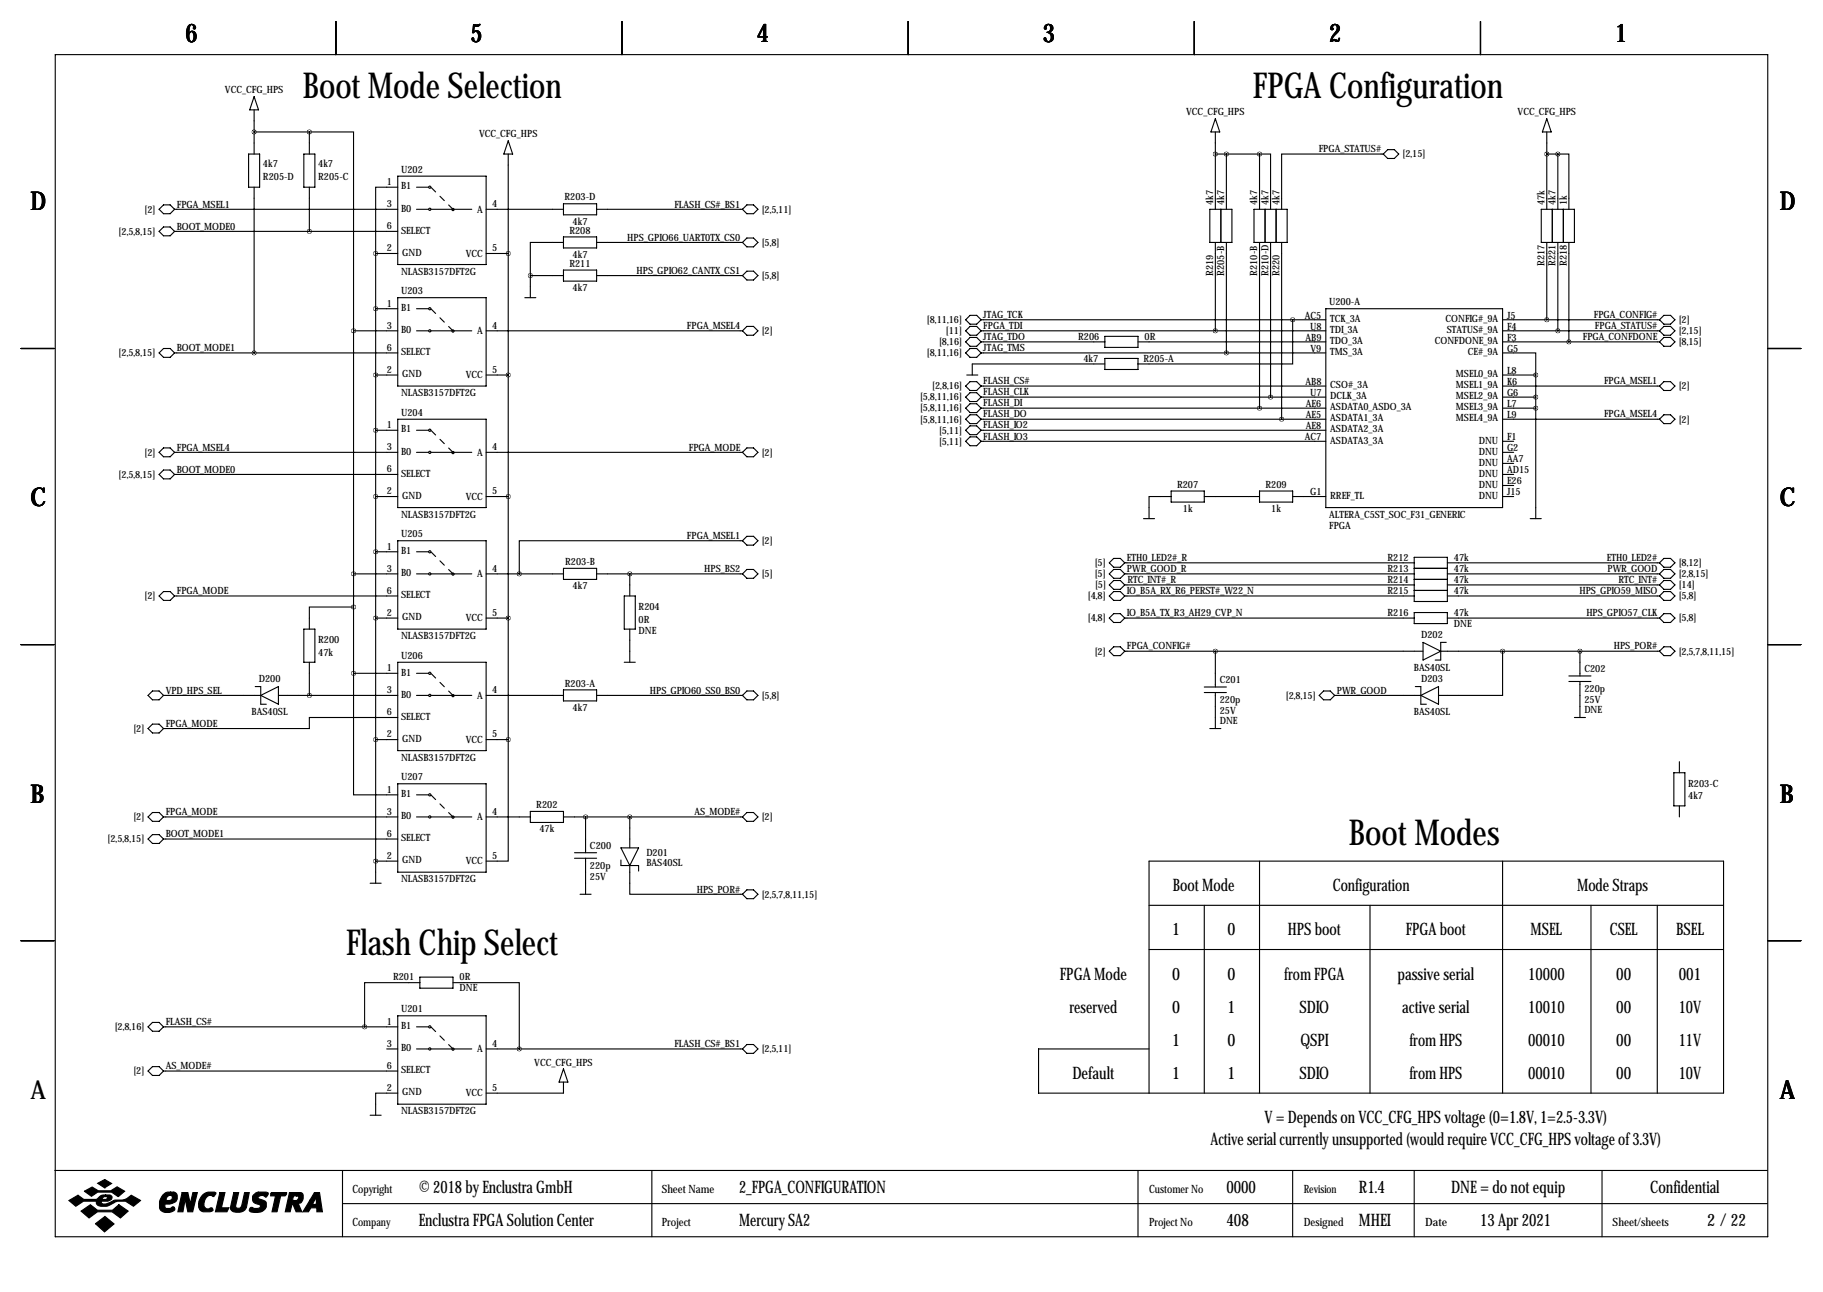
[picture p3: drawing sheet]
<svg xmlns="http://www.w3.org/2000/svg" width="419mm" height="297mm" viewBox="0 0 419 297" stroke-linecap="round" stroke-linejoin="round" font-family="sans-serif">
<g fill="none" stroke="#000" stroke-width=".25">
<path d="M12.7 12.6h393.7v271.7h-393.7zM77.2 4.9v7.7M143 4.9v7.7M208.8 4.9v7.7M274.6 4.9v7.7M340.4 4.9v7.7M57.1 35.4h2.6v7.6h-2.6zM58.4 25.3v10.1M58.4 30.3h12.7M58.4 22.2l1 3.1h-2zM69.8 35.4h2.6v7.6h-2.6zM71.1 30.3h10.2v45.8"/>
<path d="M71.1 30.3v5.1M116.8 32.4l1.1 3h-2.1zM116.8 35.4v134.6M279.4 35.4h10.2M279.4 30.3v17.8M279.4 27.3l1 3h-2zM281.9 35.4v12.7M289.6 35.4h2.5v12.7M289.6 35.4v12.7M318 35.4h-23.4v12.7M319 34.4h1.5l1.1 1-1.1 1h-1.5l-1-1zM355.6 35.4h2.5"/>
<path d="M355.6 30.3v17.8M355.6 27.3l1 3h-2zM358.1 35.4h2.6v12.7M358.1 35.4v12.7M37.6 52.2h1.5l1 1-1 1h-1.5l-1-1zM37.6 47.1h1.5l1 1-1 1h-1.5l-1-1zM40.1 48.1h51.3M40.1 53.2h51.3M58.4 43v38.1M71.1 43v10.2M86.4 58.3h5M86.4 58.3v144.8"/>
<path d="M91.4 43h-5v15.3M91.4 40.5h20.4v20.3h-20.4zM95.8 43h2.8M95.8 48.1h2.8M99.1 48.1h9.4M111.8 48.1h17.7M111.8 58.3h5M129.5 55.7h-7.6v7.7M129.5 46.8h7.7v2.6h-7.7zM129.5 54.5h7.7v2.5h-7.7zM137.2 48.1h33.5M137.2 55.7h33.5"/>
<path d="M171.7 47.1h1.5l1 1-1 1h-1.5l-1-1zM171.7 54.7h1.5l1 1-1 1.1h-1.5l-1-1.1zM278.1 48.1h5.1v7.6h-5.1zM279.4 55.7v20.4M280.7 48.1v7.6M281.9 55.7v25.4M288.3 48.1h7.6v7.6h-7.6zM289.6 55.7v38.1M290.8 48.1v7.6M292.1 55.7v35.6M293.4 48.1v7.6M294.6 55.7v40.7"/>
<path d="M354.3 48.1h7.6v7.6h-7.6zM355.6 55.7v17.8M356.9 48.1v7.6M358.1 55.7v20.4M359.4 48.1v7.6M360.7 55.7v22.9M81.3 76.1h10.1M81.3 76.1v78.7M86.4 71h5M91.4 68.4h20.4v20.4h-20.4zM95.8 76.1h2.8M95.8 71h2.8"/>
<path d="M99.1 76.1h9.4M111.8 76.1h58.9M120.6 68.4h2.6M121.9 63.4v5M121.9 63.4h7.6M129.5 62.1h7.7v2.5h-7.7zM137.2 63.4h33.5M170.7 76.1l1-1.1h1.5l1 1.1-1 1h-1.5zM171.7 62.3h1.5l1 1.1-1 1h-1.5l-1-1zM223 72.5h1.5l1.1 1-1.1 1h-1.5l-1-1zM223 77.6h1.5l1.1 1-1.1 1h-1.5l-1-1zM223 75h1.5l1.1 1.1-1.1 1h-1.5l-1-1z"/>
<path d="M225.6 76.1h79.2M225.6 78.6h28.4M225.6 73.5h79.2M254 77.3h7.6v2.6h-7.6zM261.6 78.6h43.2M297.2 73.5v10.2h-35.6M304.8 71h40.6v45.7h-40.6zM345.4 76.1h36.1M345.4 78.6h36.1M345.4 73.5h36.1M381.5 73.5l1-1h1.5l1.1 1-1.1 1h-1.5zM381.5 78.6l1-1h1.5l1.1 1-1.1 1h-1.5z"/>
<path d="M381.5 76.1l1-1.1h1.5l1.1 1.1-1.1 1h-1.5zM4.8 80.1h7.6M37.6 80.1h1.5l1 1-1 1.1h-1.5l-1-1.1zM40.1 81.1h51.3M86.4 86.2h5M86.4 98.9h5M91.4 96.4h20.4v20.3h-20.4zM95.8 98.9h2.8M111.8 86.2h5M222.2 86.2h2.6M223 80.1h1.5l1.1 1-1.1 1.1h-1.5l-1-1.1zM223 87.7h1.5l1.1 1.1-1.1 1h-1.5l-1-1z"/>
<path d="M223 90.3h1.5l1.1 1-1.1 1h-1.5l-1-1zM223 92.8h1.5l1.1 1-1.1 1.1h-1.5l-1-1.1zM223 95.4h1.5l1.1 1-1.1 1h-1.5l-1-1zM223 97.9h1.5l1.1 1-1.1 1h-1.5l-1-1zM225.6 88.8h79.2M225.6 81.1h79.2M225.6 96.4h79.2M225.6 98.9h79.2M225.6 91.3h79.2M225.6 93.8h79.2M254 82.4h7.6v2.5h-7.6zM254 83.7h-30.5v2.5"/>
<path d="M345.4 81.1h7.7v5.1M345.4 88.8h36.1M345.4 86.2h7.7M345.4 96.4h36.1M345.4 91.3h7.7M345.4 93.8h7.7M353.1 86.2v33M381.5 88.8l1-1.1h1.5l1.1 1.1-1.1 1h-1.5zM381.5 96.4l1-1h1.5l1.1 1-1.1 1h-1.5zM406.4 80.1h7.6M37.6 103h1.5l1 1-1 1h-1.5l-1-1zM37.6 108.1h1.5l1 1-1 1h-1.5l-1-1z"/>
<path d="M40.1 104h51.3M40.1 109.1h51.3M86.4 114.2h5M95.8 104h2.8M99.1 104h9.4M111.8 114.2h5M111.8 104h58.9M171.7 103h1.5l1 1-1 1h-1.5l-1-1zM223 100.4h1.5l1.1 1.1-1.1 1h-1.5l-1-1zM225.6 101.5h79.2M262.9 119.2h2.5M269.2 114.2h-5v5"/>
<path d="M269.2 112.9h7.7v2.5h-7.7zM276.9 114.2h12.7M289.6 112.9h7.6v2.5h-7.6zM297.2 114.2h7.6M345.4 114.2h2.6M345.4 104h2.6M345.4 109.1h2.6M345.4 101.5h2.6M345.4 106.5h2.6M345.4 111.6h2.6M351.8 119.2h2.5M37.6 136h1.5l1 1-1 1h-1.5l-1-1z"/>
<path d="M40.1 137h51.3M81.3 139.6h-10.2v5M81.3 131.9h10.1M86.4 126.9h5M91.4 124.3h20.4v20.3h-20.4zM95.8 131.9h2.8M95.8 126.9h2.8M99.1 131.9h9.4M111.8 131.9h17.7M129.5 130.7h7.7v2.5h-7.7zM137.2 131.9h33.5M143.5 137h2.5v7.6h-2.5z"/>
<path d="M144.8 131.9v5.1M170.7 124.3h-51.3v7.6M171.7 123.3h1.5l1 1-1 1h-1.5l-1-1zM171.7 130.9h1.5l1 1-1 1.1h-1.5l-1-1.1zM255 137l1-1h1.6l1 1-1 1h-1.6zM255 131.9l1-1h1.6l1 1-1 1.1h-1.6zM255 129.4l1-1h1.6l1 1-1 1h-1.6zM255 134.5l1-1h1.6l1 1-1 1h-1.6zM258.6 131.9h66.5M258.6 137h66.5M258.6 129.4h66.5M258.6 134.5h66.5"/>
<path d="M325.1 128.1h7.6v10.2h-7.6zM325.1 135.7h7.6M325.1 130.7h7.6M325.1 133.2h7.6M332.7 131.9h48.8M332.7 137h48.8M332.7 129.4h48.8M332.7 134.5h48.8M381.5 137l1-1h1.5l1.1 1-1.1 1h-1.5zM381.5 131.9l1-1h1.5l1.1 1-1.1 1.1h-1.5zM381.5 129.4l1-1h1.5l1.1 1-1.1 1h-1.5zM381.5 134.5l1-1h1.5l1.1 1-1.1 1h-1.5z"/>
<path d="M4.8 148.2h7.6M35.1 158.9h1.5l1 1-1 1h-1.5l-1.1-1zM37.6 159.9h22.3M58.7 157.8h1.2v4.1h1.3M59.9 159.9l4.1-2.1v4.1zM64 159.9h27.4M69.8 144.6h2.6v7.7h-2.6zM71.1 152.3v7.6M81.3 154.8v27.9h10.1M81.3 154.8h10.1M86.4 142.1h5M91.4 152.3h20.4v20.3h-20.4z"/>
<path d="M95.8 159.9h2.8M95.8 154.8h2.8M99.1 159.9h9.4M111.8 142.1h5M111.8 159.9h17.7M129.5 158.6h7.7v2.5h-7.7zM137.2 159.9h33.5M143.5 152.3h2.5M144.8 144.6v7.7M170.7 159.9l1-1h1.5l1 1-1 1h-1.5zM255 149.7l1-1h1.6l1 1-1 1h-1.6zM255 142.1l1-1h1.6l1 1-1 1h-1.6z"/>
<path d="M258.6 149.7h68.6M258.6 142.1h66.5M276.9 157.9h5M276.9 159.2h5M279.4 149.7v8.2M279.4 159.2v8.3M303.3 159.9l1-1h1.5l1 1-1 1h-1.5zM306.8 159.9h19.8M325.1 140.8h7.6v2.6h-7.6zM325.4 157.8h1.2v4.1h1.3M326.6 159.9l4.1-2.1v4.1zM327.2 147.7l4 2-4 2.1z"/>
<path d="M331.2 149.7h50.3M332.5 147.7h-1.3v4.1h-1.3M332.7 142.1h48.8M345.4 149.7v10.2h-14.7M360.7 155.4h5.1M360.7 156.7h5.1M363.2 149.7v5.7M363.2 156.7v8.3M381.5 142.1l1-1h1.5l1.1 1-1.1 1h-1.5zM382.5 148.7h1.5l1.1 1-1.1 1h-1.5l-1-1zM406.4 148.2h7.6M34 167.5l1.1-1h1.5l1 1-1 1h-1.5z"/>
<path d="M86.4 170h5M91.4 165h-20.3v2.5h-33.5M111.8 170h5M116.8 170v28h-5M278.1 167.5h2.6M361.9 165h2.6M384.8 177.7h2.5v7.6h-2.5zM386.1 175.1v2.6M34 192.9l1.1-1h1.5l1 1-1 1h-1.5zM35.1 186.8h1.5l1 1-1 1h-1.5l-1.1-1zM37.6 187.8h53.8M37.6 192.9h53.8"/>
<path d="M86.4 198h5M91.4 180.2h20.4v20.3h-20.4zM95.8 187.8h2.8M95.8 182.7h2.8M99.1 187.8h9.4M111.8 187.8h10.1M121.9 186.5h7.6v2.6h-7.6zM129.5 187.8h41.2M132.1 196h5.1M132.1 197.3h5.1M134.6 187.8v8.2M134.6 197.3v8.3"/>
<path d="M142.7 197.7v1.3h4.1v1.3M142.7 194.9h4.1l-2 4.1zM144.8 199v6.6h25.9M144.8 187.8v7.1M170.7 187.8l1-1h1.5l1 1-1 1h-1.5zM289.6 198v53.3M345.4 198v53.3M386.1 185.3v2.5M4.8 216.3h7.6M85.1 203.1h2.5M133.3 205.6h2.6M170.7 205.6l1-1h1.5l1 1-1 1h-1.5z"/>
<path d="M264.2 208.1h132M264.2 218.3h132M276.9 208.1v43.2M315 208.1v43.2M365.8 208.1v43.2M381 208.1v43.2M406.4 216.3h7.6M34 236.1l1.1-1h1.5l1 1-1 1h-1.5zM37.6 236.1h53.8M91.4 233.5h20.4v20.4h-20.4zM95.8 236.1h2.8M96.5 225.9h-12.7v10.2"/>
<path d="M96.5 224.6h7.6v2.6h-7.6zM104.1 225.9h15.3v15.3M35.1 245.2h1.5l1 1-1 1.1h-1.5l-1.1-1.1zM37.6 246.2h53.8M85.1 256.4h2.5M88.9 241.2h2.5M91.4 251.3h-5v5.1M95.8 241.2h2.8M99.1 241.2h9.4M111.8 241.2h58.9M129.5 248.8v2.5h-17.7M129.5 245.7l1.1 3.1h-2.1z"/>
<path d="M171.7 240.1h1.5l1 1.1-1 1h-1.5l-1-1zM264.2 241.2h-25.4v10.1h157.4v-53.3h-132v53.3M12.6 269.1h393.7M78.7 269.1v15.2M78.7 276.7h327.6M149.9 269.1v15.2M261.6 269.1v15.2M297.2 269.1v15.2M325.1 269.1v15.2M368.3 269.1v15.2"/>
<circle cx="98.8" cy="48.1" r=".25"/>
<circle cx="98.8" cy="43" r=".25"/>
<circle cx="104.1" cy="48.2" r=".25"/>
<circle cx="98.8" cy="71" r=".25"/>
<circle cx="98.8" cy="76.1" r=".25"/>
<circle cx="104.1" cy="76.1" r=".25"/>
<circle cx="98.8" cy="98.9" r=".25"/>
<circle cx="98.8" cy="104" r=".25"/>
<circle cx="104.1" cy="104" r=".25"/>
<circle cx="98.8" cy="126.9" r=".25"/>
<circle cx="98.8" cy="131.9" r=".25"/>
<circle cx="104.1" cy="132" r=".25"/>
<circle cx="98.8" cy="154.8" r=".25"/>
<circle cx="98.8" cy="159.9" r=".25"/>
<circle cx="104.1" cy="159.9" r=".25"/>
<circle cx="98.8" cy="187.8" r=".25"/>
<circle cx="98.8" cy="182.7" r=".25"/>
<circle cx="104.1" cy="187.9" r=".25"/>
<circle cx="98.8" cy="236.1" r=".25"/>
<circle cx="98.8" cy="241.2" r=".25"/>
<circle cx="104.1" cy="241.2" r=".25"/>
</g>
<g fill="#000" stroke="#000" stroke-width=".25">
<path d="M15.8 276l2.1-1.2 1.4 1h2.8l.3-.2a1.77 1.77 0 0 1 1.9-.9v.4l-.6 .2-.2 .5h.9l.3-.6-.4-.1v-.4h.9a.59 .59 0 0 1 .6 .7l-.2 .4-.8 .4h-1.4l-.1 .1 .1 .4a3.2 3.2 0 0 0 2.7-.7l.3-.1a4 4 0 0 0 3.8-1.1l2.1 1.2-1.6 1.3a4 4 0 0 0-5.5-.2 2.66 2.66 0 0 1-2.9-.2l-.1-.7h-3l-1.8 1.1zM19.4 273.9l1.8-1 1.4 .9h2.9l1.4-.9 1.8 1-1.5 1.2-1.5-1h-3.2l-1.5 .9zM22.5 272l1.6-.8 1.6 .9-1.6 1zM18.6 278.4l2.2-1.4 1.6 1.2h3.5l1.4-1.2 2.2 1.4-1.8 1.6-1.9-1.4h-3.4l-1.9 1.4zM37.4 274.7a1.75 1.75 0 0 1 1.8-.6v.7a.82 .82 0 0 0-.8 1.2h.6a.6 .6 0 0 0 .6-.5 .6 .6 0 0 0-.4-.7v-.7h.8l.5 .3a1.61 1.61 0 0 1 0 1.7 1.61 1.61 0 0 1-1.5 .7h-1v.9l.2 .1h.9l.7-.4 .4 .4a1.06 1.06 0 0 1-1.3 1 1.82 1.82 0 0 1-2.2-1.1 3.5 3.5 0 0 1 .7-3zM41.9 274.2h1.3l.5 2.6 .6-2.6h1.1l-1.1 4.4h-1.1l-.6-2.9-.5 2.9h-1.2zM46.7 274.6a2.78 2.78 0 0 1 2.9-.4l-.4 .9a1.32 1.32 0 0 0-2.1 .8l-.2 .8a.98 .98 0 0 0 1.1 1.2 .55 .55 0 0 1 .6-.2 .55 .55 0 0 1 .4 .6l-.7 .3-1.8-.1a1.79 1.79 0 0 1-.8-2.3zM50.5 274.2h1.2l-.8 3.5h1.7l-.4 .9h-2.7zM53.7 274.2h1.2l-.7 3.1a.73 .73 0 0 0 .7 .5 .73 .73 0 0 0 .7-.6l.6-3h1.1l-.7 3.4a2.28 2.28 0 0 1-3.6 .4v-.4zM58.3 274.7l.8-.6h2.1l.5 .2v.2l-.6 .7a.96 .96 0 0 0-1-.4 .96 .96 0 0 0-.8 .6l1.7 .8a1.71 1.71 0 0 1-.1 1.8 1.71 1.71 0 0 1-1.7 .8l-1.4-.2a.51 .51 0 0 1-.4-.7 .51 .51 0 0 1 .8-.2l1 .1a.52 .52 0 0 0 .6-.2 .52 .52 0 0 0-.2-.7 1.39 1.39 0 0 1-1.4-.6 1.39 1.39 0 0 1 .1-1.6zM62.2 274.4l.2-.2h3.5l-.1 .4-.3 .3h-1l-.8 3.7h-1.2l.8-3.7h-1.1zM66.5 274.2h1.7v.7h-.7l-.2 1.1h.9l.3-.3a.44 .44 0 0 0 .1-.5 .44 .44 0 0 0-.4-.3v-.7h1l.3 .2 .2 .3v.9a1.03 1.03 0 0 1-1.2 1l.9 2h-1.3l-.8-1.8h-.1l-.5 1.8h-1.1z"/>
<path d="M72.3 274.2h1.2l.6 4.4h-1.3v-.9h-1.3l-.6 .9h-1.3l1.7-2.7h1l-.4 .8 .2 .2h.4l.2-.2v-1.5l-.4 .7h-1zM21.9 281.3l2.2-1.6 2.1 1.7-2.2 1.8z"/>
</g>
<path d="M104.1 48.1l-5-5.1M104.1 76.1l-5-5.1M104.1 104l-5-5.1M104.1 131.9l-5-5M104.1 159.9l-5-5.1M104.1 187.8l-5-5.1M104.1 241.2l-5-5.1" fill="none" stroke="#000" stroke-width=".25" stroke-dasharray="1.4 1.4"/>
<path d="M358.1 35.4a.05 .05 0 0 0 .1 0 .05 .05 0 0 0-.1 0zM294.6 96.4a.05 .05 0 0 0 .1 0 .05 .05 0 0 0-.1 0zM281.9 81.1a.05 .05 0 0 0 .1 0 .05 .05 0 0 0-.1 0zM281.9 35.4a.05 .05 0 0 0 .1 0 .05 .05 0 0 0-.1 0zM358.1 76.1a.05 .05 0 0 0 .1 0 .05 .05 0 0 0-.1 0zM360.6 78.6a.05 .05 0 0 0 .1 0 .05 .05 0 0 0-.1 0zM86.3 86.2a.05 .05 0 0 0 .1 0 .05 .05 0 0 0-.1 0zM58.4 81.1a.05 .05 0 0 0 .1 0 .05 .05 0 0 0-.1 0zM86.3 58.3a.05 .05 0 0 0 .1 0 .05 .05 0 0 0-.1 0zM86.3 142.1a.05 .05 0 0 0 .1 0 .05 .05 0 0 0-.1 0zM353 93.8a.05 .05 0 0 0 .1 0 .05 .05 0 0 0-.1 0zM353 91.3a.05 .05 0 0 0 .1 0 .05 .05 0 0 0-.1 0zM353 86.2a.05 .05 0 0 0 .1 0 .05 .05 0 0 0-.1 0zM86.3 114.2a.05 .05 0 0 0 .1 0 .05 .05 0 0 0-.1 0zM58.4 30.3a.05 .05 0 0 0 .1 0 .05 .05 0 0 0-.1 0zM71.1 53.2a.05 .05 0 0 0 .1 0 .05 .05 0 0 0-.1 0zM71.1 30.3a.05 .05 0 0 0 .1 0 .05 .05 0 0 0-.1 0zM119.3 131.9a.05 .05 0 0 0 .1 0 .05 .05 0 0 0-.1 0zM116.8 58.3a.05 .05 0 0 0 .1 0 .05 .05 0 0 0-.1 0zM116.8 86.2a.05 .05 0 0 0 .1 0 .05 .05 0 0 0-.1 0zM116.8 114.2a.05 .05 0 0 0 .1 0 .05 .05 0 0 0-.1 0zM81.2 76.1a.05 .05 0 0 0 .1 0 .05 .05 0 0 0-.1 0zM116.8 142.1a.05 .05 0 0 0 .1 0 .05 .05 0 0 0-.1 0zM81.2 131.9a.05 .05 0 0 0 .1 0 .05 .05 0 0 0-.1 0zM86.3 71a.05 .05 0 0 0 .1 0 .05 .05 0 0 0-.1 0zM86.3 170a.05 .05 0 0 0 .1 0 .05 .05 0 0 0-.1 0zM86.3 126.9a.05 .05 0 0 0 .1 0 .05 .05 0 0 0-.1 0zM86.3 98.9a.05 .05 0 0 0 .1 0 .05 .05 0 0 0-.1 0zM71.1 159.9a.05 .05 0 0 0 .1 0 .05 .05 0 0 0-.1 0zM81.2 139.6a.05 .05 0 0 0 .1 0 .05 .05 0 0 0-.1 0zM289.5 35.4a.05 .05 0 0 0 .1 0 .05 .05 0 0 0-.1 0zM289.5 93.8a.05 .05 0 0 0 .1 0 .05 .05 0 0 0-.1 0zM121.9 63.4a.05 .05 0 0 0 .1 0 .05 .05 0 0 0-.1 0zM144.7 131.9a.05 .05 0 0 0 .1 0 .05 .05 0 0 0-.1 0zM297.1 73.5a.05 .05 0 0 0 .1 0 .05 .05 0 0 0-.1 0zM81.2 154.8a.05 .05 0 0 0 .1 0 .05 .05 0 0 0-.1 0zM86.3 198a.05 .05 0 0 0 .1 0 .05 .05 0 0 0-.1 0zM116.8 170a.05 .05 0 0 0 .1 0 .05 .05 0 0 0-.1 0zM144.7 187.8a.05 .05 0 0 0 .1 0 .05 .05 0 0 0-.1 0zM134.6 187.8a.05 .05 0 0 0 .1 0 .05 .05 0 0 0-.1 0zM363.2 149.7a.05 .05 0 0 0 .1 0 .05 .05 0 0 0-.1 0zM119.3 241.2a.05 .05 0 0 0 .1 0 .05 .05 0 0 0-.1 0zM83.8 236.1a.05 .05 0 0 0 .1 0 .05 .05 0 0 0-.1 0zM345.4 149.7a.05 .05 0 0 0 .1 0 .05 .05 0 0 0-.1 0z" fill="#000" stroke="#000" stroke-width="1"/>
<g font-size="8.2">
<text x="69.6" y="22.5">Boot Mode Selection</text>
<text x="288" y="22.5">FPGA Configuration</text>
<text x="310.1" y="194.2">Boot Modes</text>
<text x="79.6" y="219.6">Flash Chip Select</text>
</g>
<g font-size="5.9">
<text x="42.7" y="9.8">6</text>
<text x="108.2" y="9.8">5</text>
<text x="174" y="9.8">4</text>
<text x="239.8" y="9.8">3</text>
<text x="305.6" y="9.8">2</text>
<text x="371.3" y="9.8">1</text>
<text x="7" y="48.4">D</text>
<text x="409.2" y="48.4">D</text>
<text x="7" y="116.4">C</text>
<text x="409.2" y="116.4">C</text>
<text x="7" y="184.5">B</text>
<text x="409.2" y="184.5">B</text>
<text x="7" y="252.6">A</text>
<text x="409.2" y="252.6">A</text>
</g>
<g font-size="4">
<text x="269.6" y="204.9">Boot Mode</text>
<text x="306.4" y="204.9">Configuration</text>
<text x="362.6" y="204.9">Mode Straps</text>
<text x="269.5" y="215">1</text>
<text x="282.2" y="215">0</text>
<text x="296.1" y="215">HPS boot</text>
<text x="323.2" y="215">FPGA boot</text>
<text x="351.9" y="215">MSEL</text>
<text x="370.1" y="215">CSEL</text>
<text x="385.3" y="215">BSEL</text>
<text x="243.6" y="225.2">FPGA Mode</text>
<text x="269.5" y="225.2">0</text>
<text x="282.2" y="225.2">0</text>
<text x="295.2" y="225.2">from FPGA</text>
<text x="321.3" y="225.2">passive serial</text>
<text x="351.3" y="225.2">10000</text>
<text x="371.6" y="225.2">00</text>
<text x="385.9" y="225.2">001</text>
<text x="245.9" y="232.8">reserved</text>
<text x="269.5" y="232.8">0</text>
<text x="282.2" y="232.8">1</text>
<text x="298.8" y="232.8">SDIO</text>
<text x="322.4" y="232.8">active serial</text>
<text x="351.3" y="232.8">10010</text>
<text x="371.6" y="232.8">00</text>
<text x="385.9" y="232.8">10V</text>
<text x="269.5" y="240.4">1</text>
<text x="282.2" y="240.4">0</text>
<text x="299" y="240.4">QSPI</text>
<text x="324" y="240.4">from HPS</text>
<text x="351.3" y="240.4">00010</text>
<text x="371.6" y="240.4">00</text>
<text x="385.9" y="240.4">11V</text>
<text x="246.5" y="248.1">Default</text>
<text x="269.5" y="248.1">1</text>
<text x="282.2" y="248.1">1</text>
<text x="298.8" y="248.1">SDIO</text>
<text x="324" y="248.1">from HPS</text>
<text x="351.3" y="248.1">00010</text>
<text x="371.6" y="248.1">00</text>
<text x="385.9" y="248.1">10V</text>
<text x="278.3" y="263.3">Active serial currently unsupported (would require VCC_CFG_HPS voltage of 3.3V)</text>
<text x="290.7" y="258.2">V = Depends on VCC_CFG_HPS voltage (0=1.8V, 1=2.5-3.3V)</text>
<text x="96.3" y="274.2">© 2018 by Enclustra GmbH</text>
<text x="169.9" y="274.2">2_FPGA_CONFIGURATION</text>
<text x="281.9" y="274.2">0000</text>
<text x="312.4" y="274.2">R1.4</text>
<text x="333.6" y="274.2">DNE = do not equip</text>
<text x="379.4" y="274.2">Confidential</text>
<text x="96.3" y="281.8">Enclustra FPGA Solution Center</text>
<text x="169.9" y="281.8">Mercury SA2</text>
<text x="281.9" y="281.8">408</text>
<text x="312.4" y="281.8">MHEI</text>
<text x="340.3" y="281.8">13 Apr 2021</text>
<text x="392.5" y="281.8">2 / 22</text>
</g>
<g font-size="2.6">
<text x="81" y="274.2">Copyright</text>
<text x="152.1" y="274.2">Sheet Name</text>
<text x="264.2" y="274.2">Customer No</text>
<text x="299.7" y="274.2">Revision</text>
<text x="81" y="281.8">Company</text>
<text x="152.1" y="281.8">Project</text>
<text x="264.2" y="281.8">Project No</text>
<text x="299.7" y="281.8">Designed</text>
<text x="327.7" y="281.8">Date</text>
<text x="370.7" y="281.8">Sheet/sheets</text>
</g>
<g font-size="2.3">
<text x="51.7" y="21.4">VCC_CFG_HPS</text>
<text x="272.7" y="26.5">VCC_CFG_HPS</text>
<text x="348.9" y="26.5">VCC_CFG_HPS</text>
<text x="110.1" y="31.6">VCC_CFG_HPS</text>
<text x="303.2" y="35">FPGA_STATUS#</text>
<text x="60.5" y="41.3">R205-D</text>
<text x="60.5" y="38.5">4k7</text>
<text x="73.2" y="41.3">R205-C</text>
<text x="73.2" y="38.5">4k7</text>
<text x="92.2" y="39.7">U202</text>
<text x="322.4" y="36.2">[2,15]</text>
<text x="40.6" y="47.7">FPGA_MSEL1</text>
<text x="88.9" y="42.5">1</text>
<text x="88.9" y="47.6">3</text>
<text x="92.2" y="43.6">B1</text>
<text x="113.1" y="47.6">4</text>
<text x="129.8" y="46.1">R203-D</text>
<text x="155" y="47.7">FLASH_CS#_BS1</text>
<text x="278.9" y="47.1" transform="rotate(-90 278.9 47.1)">4k7</text>
<text x="281.4" y="47.1" transform="rotate(-90 281.4 47.1)">4k7</text>
<text x="289.1" y="47.1" transform="rotate(-90 289.1 47.1)">4k7</text>
<text x="291.6" y="47.1" transform="rotate(-90 291.6 47.1)">4k7</text>
<text x="294.1" y="47.1" transform="rotate(-90 294.1 47.1)">4k7</text>
<text x="355.1" y="47.1" transform="rotate(-90 355.1 47.1)">47k</text>
<text x="357.6" y="47.1" transform="rotate(-90 357.6 47.1)">4k7</text>
<text x="360.2" y="47.1" transform="rotate(-90 360.2 47.1)">1k</text>
<text x="27.3" y="54">[2,5,8,15]</text>
<text x="33.2" y="48.9">[2]</text>
<text x="40.6" y="52.8">BOOT_MODE0</text>
<text x="88.9" y="52.7">6</text>
<text x="92.2" y="48.6">B0</text>
<text x="92.2" y="53.7">SELECT</text>
<text x="109.7" y="48.9">A</text>
<text x="130.9" y="53.7">R208</text>
<text x="131.6" y="51.7">4k7</text>
<text x="175.1" y="48.9">[2,5,11]</text>
<text x="88.9" y="57.8">2</text>
<text x="92.5" y="58.8">GND</text>
<text x="107.1" y="59">VCC</text>
<text x="113.1" y="57.8">5</text>
<text x="131.6" y="59.3">4k7</text>
<text x="144.2" y="55.3">HPS_GPIO66_UART0TX_CS0</text>
<text x="175.1" y="56.5">[5,8]</text>
<text x="92.2" y="63.1">NLASB3157DFT2G</text>
<text x="130.9" y="61.3">R211</text>
<text x="146.4" y="63">HPS_GPIO62_CANTX_CS1</text>
<text x="175.1" y="64.1">[5,8]</text>
<text x="278.9" y="63.4" transform="rotate(-90 278.9 63.4)">R219</text>
<text x="281.4" y="63.4" transform="rotate(-90 281.4 63.4)">R205-B</text>
<text x="289.1" y="63.4" transform="rotate(-90 289.1 63.4)">R210-B</text>
<text x="291.6" y="63.4" transform="rotate(-90 291.6 63.4)">R210-D</text>
<text x="294.1" y="63.4" transform="rotate(-90 294.1 63.4)">R220</text>
<text x="355.1" y="61.1" transform="rotate(-90 355.1 61.1)">R217</text>
<text x="357.6" y="61.1" transform="rotate(-90 357.6 61.1)">R221</text>
<text x="360.2" y="61.1" transform="rotate(-90 360.2 61.1)">R218</text>
<text x="88.9" y="70.5">1</text>
<text x="92.2" y="71.5">B1</text>
<text x="92.2" y="67.7">U203</text>
<text x="131.6" y="66.9">4k7</text>
<text x="305.6" y="70.2">U200-A</text>
<text x="88.9" y="75.6">3</text>
<text x="92.2" y="76.6">B0</text>
<text x="109.7" y="76.8">A</text>
<text x="113.1" y="75.6">4</text>
<text x="157.9" y="75.7">FPGA_MSEL4</text>
<text x="175.1" y="76.8">[2]</text>
<text x="213.1" y="74.3">[8,11,16]</text>
<text x="217.5" y="76.8">[11]</text>
<text x="226.1" y="73.1">JTAG_TCK</text>
<text x="226.1" y="75.7">FPGA_TDI</text>
<text x="300" y="73.3">AC5</text>
<text x="301.2" y="75.8">U8</text>
<text x="305.8" y="74">TCK_3A</text>
<text x="305.8" y="76.6">TDI_3A</text>
<text x="332.3" y="74">CONFIG#_9A</text>
<text x="332.6" y="76.6">STATUS#_9A</text>
<text x="346.5" y="73.3">J5</text>
<text x="346.5" y="75.8">F4</text>
<text x="366.4" y="73.1">FPGA_CONFIG#</text>
<text x="366.7" y="75.7">FPGA_STATUS#</text>
<text x="385.9" y="76.8">[2,15]</text>
<text x="385.9" y="74.3">[2]</text>
<text x="27.3" y="81.9">[2,5,8,15]</text>
<text x="40.6" y="80.7">BOOT_MODE1</text>
<text x="88.9" y="80.6">6</text>
<text x="92.2" y="81.7">SELECT</text>
<text x="213.1" y="81.9">[8,11,16]</text>
<text x="215.9" y="79.4">[8,16]</text>
<text x="226.1" y="80.7">JTAG_TMS</text>
<text x="226.1" y="78.2">JTAG_TDO</text>
<text x="247.9" y="78.1">R206</text>
<text x="249.1" y="83.2">4k7</text>
<text x="262.9" y="83.2">R205-A</text>
<text x="263.1" y="78.1">0R</text>
<text x="300.1" y="78.3">AB9</text>
<text x="301.3" y="80.9">V9</text>
<text x="305.8" y="79.1">TDO_3A</text>
<text x="305.8" y="81.7">TMS_3A</text>
<text x="329.8" y="79.1">CONFDONE_9A</text>
<text x="337.5" y="81.7">CE#_9A</text>
<text x="346.5" y="78.3">F3</text>
<text x="346.5" y="80.9">G5</text>
<text x="363.9" y="78.2">FPGA_CONFDONE</text>
<text x="385.9" y="79.4">[8,15]</text>
<text x="88.9" y="85.7">2</text>
<text x="92.5" y="86.7">GND</text>
<text x="107.1" y="87">VCC</text>
<text x="113.1" y="85.7">5</text>
<text x="214.3" y="89.5">[2,8,16]</text>
<text x="226.1" y="88.4">FLASH_CS#</text>
<text x="300.1" y="88.5">AB8</text>
<text x="305.8" y="89.3">CSO#_3A</text>
<text x="334.7" y="86.7">MSEL0_9A</text>
<text x="334.7" y="89.3">MSEL1_9A</text>
<text x="346.5" y="86">L8</text>
<text x="346.5" y="88.5">K6</text>
<text x="368.8" y="88.4">FPGA_MSEL1</text>
<text x="385.9" y="89.5">[2]</text>
<text x="92.2" y="91.1">NLASB3157DFT2G</text>
<text x="92.2" y="95.6">U204</text>
<text x="211.5" y="92.1">[5,8,11,16]</text>
<text x="211.5" y="94.6">[5,8,11,16]</text>
<text x="226.1" y="90.9">FLASH_CLK</text>
<text x="226.1" y="93.4">FLASH_DI</text>
<text x="226.1" y="96">FLASH_DO</text>
<text x="300.2" y="93.6">AE6</text>
<text x="301.2" y="91">U7</text>
<text x="305.8" y="91.8">DCLK_3A</text>
<text x="305.8" y="94.4">ASDATA0_ASDO_3A</text>
<text x="334.7" y="91.8">MSEL2_9A</text>
<text x="334.7" y="94.4">MSEL3_9A</text>
<text x="346.5" y="91">G6</text>
<text x="346.5" y="93.6">L7</text>
<text x="368.8" y="96">FPGA_MSEL4</text>
<text x="88.9" y="98.4">1</text>
<text x="92.2" y="99.4">B1</text>
<text x="211.5" y="97.1">[5,8,11,16]</text>
<text x="215.9" y="99.7">[5,11]</text>
<text x="226.1" y="98.5">FLASH_IO2</text>
<text x="226.1" y="101.1">FLASH_IO3</text>
<text x="300" y="101.2">AC7</text>
<text x="300.2" y="96.1">AE5</text>
<text x="300.2" y="98.7">AE8</text>
<text x="305.8" y="96.9">ASDATA1_3A</text>
<text x="305.8" y="99.4">ASDATA2_3A</text>
<text x="305.8" y="102">ASDATA3_3A</text>
<text x="334.7" y="96.9">MSEL4_9A</text>
<text x="340" y="102">DNU</text>
<text x="346.5" y="96.1">L9</text>
<text x="346.5" y="101.2">F1</text>
<text x="385.9" y="97.1">[2]</text>
<text x="33.2" y="104.8">[2]</text>
<text x="40.6" y="103.6">FPGA_MSEL4</text>
<text x="88.9" y="103.5">3</text>
<text x="92.2" y="104.5">B0</text>
<text x="109.7" y="104.8">A</text>
<text x="113.1" y="103.5">4</text>
<text x="158.3" y="103.6">FPGA_MODE</text>
<text x="175.1" y="104.8">[2]</text>
<text x="215.9" y="102.2">[5,11]</text>
<text x="340" y="104.5">DNU</text>
<text x="340" y="107.1">DNU</text>
<text x="346.5" y="103.7">G2</text>
<text x="346.5" y="106.3">AA7</text>
<text x="27.3" y="109.8">[2,5,8,15]</text>
<text x="40.6" y="108.7">BOOT_MODE0</text>
<text x="88.9" y="108.6">6</text>
<text x="88.9" y="113.7">2</text>
<text x="92.2" y="109.6">SELECT</text>
<text x="113.1" y="113.7">5</text>
<text x="270.6" y="112.1">R207</text>
<text x="290.9" y="112.1">R209</text>
<text x="301.2" y="113.9">G1</text>
<text x="340" y="109.6">DNU</text>
<text x="340" y="112.1">DNU</text>
<text x="346.5" y="108.8">AD15</text>
<text x="346.5" y="111.4">E26</text>
<text x="346.5" y="113.9">J15</text>
<text x="92.2" y="119">NLASB3157DFT2G</text>
<text x="92.5" y="114.7">GND</text>
<text x="107.1" y="114.9">VCC</text>
<text x="271.9" y="117.7">1k</text>
<text x="292.3" y="117.7">1k</text>
<text x="305.6" y="119">ALTERA_C5ST_SOC_F31_GENERIC</text>
<text x="305.8" y="114.7">RREF_TL</text>
<text x="340" y="114.7">DNU</text>
<text x="92.2" y="123.6">U205</text>
<text x="157.9" y="123.9">FPGA_MSEL1</text>
<text x="175.1" y="125.1">[2]</text>
<text x="305.6" y="121.5">FPGA</text>
<text x="88.9" y="126.4">1</text>
<text x="88.9" y="131.4">3</text>
<text x="92.2" y="127.4">B1</text>
<text x="113.1" y="131.4">4</text>
<text x="129.9" y="129.9">R203-B</text>
<text x="161.9" y="131.5">HPS_BS2</text>
<text x="251.7" y="130.2">[5]</text>
<text x="259.1" y="129">ETH0_LED2#_R</text>
<text x="259.1" y="131.5">PWR_GOOD_R</text>
<text x="319" y="128.9">R212</text>
<text x="319" y="131.4">R213</text>
<text x="334.3" y="128.9">47k</text>
<text x="334.3" y="131.4">47k</text>
<text x="369.4" y="129">ETH0_LED2#</text>
<text x="369.6" y="131.5">PWR_GOOD</text>
<text x="385.9" y="130.2">[8,12]</text>
<text x="33.2" y="137.8">[2]</text>
<text x="40.6" y="136.6">FPGA_MODE</text>
<text x="88.9" y="136.5">6</text>
<text x="92.2" y="132.5">B0</text>
<text x="92.2" y="137.5">SELECT</text>
<text x="109.7" y="132.7">A</text>
<text x="131.6" y="135.5">4k7</text>
<text x="175.1" y="132.7">[5]</text>
<text x="250.1" y="137.8">[4,8]</text>
<text x="251.7" y="132.7">[5]</text>
<text x="251.8" y="135.2">[5]</text>
<text x="259.1" y="136.6">IO_B5A_RX_R6_PERST#_W22_N</text>
<text x="259.2" y="134.1">RTC_INT#_R</text>
<text x="319" y="136.5">R215</text>
<text x="319" y="134">R214</text>
<text x="334.3" y="136.5">47k</text>
<text x="334.3" y="134">47k</text>
<text x="363.1" y="136.6">HPS_GPIO59_MISO</text>
<text x="372.1" y="134.1">RTC_INT#</text>
<text x="385.9" y="132.7">[2,8,15]</text>
<text x="385.9" y="137.8">[5,8]</text>
<text x="385.9" y="135.2">[14]</text>
<text x="88.9" y="141.6">2</text>
<text x="92.5" y="142.6">GND</text>
<text x="107.1" y="142.9">VCC</text>
<text x="113.1" y="141.6">5</text>
<text x="146.8" y="140.3">R204</text>
<text x="146.8" y="143.1">0R</text>
<text x="250.1" y="142.9">[4,8]</text>
<text x="259.1" y="141.7">IO_B5A_TX_R3_AH29_CVP_N</text>
<text x="319" y="141.6">R216</text>
<text x="334.3" y="141.6">47k</text>
<text x="364.7" y="141.7">HPS_GPIO57_CLK</text>
<text x="385.9" y="142.9">[5,8]</text>
<text x="73.2" y="147.9">R200</text>
<text x="92.2" y="146.9">NLASB3157DFT2G</text>
<text x="146.8" y="145.7">DNE</text>
<text x="259.1" y="149.3">FPGA_CONFIG#</text>
<text x="326.7" y="146.7">D202</text>
<text x="334.3" y="144.1">DNE</text>
<text x="371" y="149.3">HPS_POR#</text>
<text x="73.2" y="150.7">47k</text>
<text x="88.9" y="154.3">1</text>
<text x="92.2" y="155.3">B1</text>
<text x="92.2" y="151.5">U206</text>
<text x="251.7" y="150.5">[2]</text>
<text x="325" y="154.3">BAS40SL</text>
<text x="364.2" y="154.5">C202</text>
<text x="385.9" y="150.5">[2,5,7,8,11,15]</text>
<text x="38.1" y="159.5">VPD_HPS_SEL</text>
<text x="59.5" y="156.8">D200</text>
<text x="88.9" y="159.4">3</text>
<text x="92.2" y="160.4">B0</text>
<text x="109.7" y="160.6">A</text>
<text x="113.1" y="159.4">4</text>
<text x="129.9" y="157.8">R203-A</text>
<text x="149.4" y="159.5">HPS_GPIO60_SS0_BS0</text>
<text x="175.1" y="160.6">[5,8]</text>
<text x="280.4" y="157.1">C201</text>
<text x="280.4" y="161.7">220p</text>
<text x="295.6" y="160.6">[2,8,15]</text>
<text x="307.3" y="159.5">PWR_GOOD</text>
<text x="326.7" y="156.8">D203</text>
<text x="364.2" y="159.1">220p</text>
<text x="364.2" y="161.7">25V</text>
<text x="38.1" y="167.1">FPGA_MODE</text>
<text x="57.8" y="164.5">BAS40SL</text>
<text x="88.9" y="164.5">6</text>
<text x="92.2" y="165.5">SELECT</text>
<text x="131.6" y="163.4">4k7</text>
<text x="280.4" y="166.5">DNE</text>
<text x="280.4" y="164.2">25V</text>
<text x="325" y="164.5">BAS40SL</text>
<text x="364.2" y="164">DNE</text>
<text x="30.7" y="168.3">[2]</text>
<text x="88.9" y="169.5">2</text>
<text x="92.5" y="170.6">GND</text>
<text x="107.1" y="170.8">VCC</text>
<text x="113.1" y="169.5">5</text>
<text x="92.2" y="174.9">NLASB3157DFT2G</text>
<text x="92.2" y="179.4">U207</text>
<text x="88.9" y="182.2">1</text>
<text x="92.2" y="183.3">B1</text>
<text x="123.3" y="185.8">R202</text>
<text x="388.1" y="181">R203-C</text>
<text x="388.1" y="183.8">4k7</text>
<text x="30.7" y="188.6">[2]</text>
<text x="38.1" y="187.4">FPGA_MODE</text>
<text x="88.9" y="187.3">3</text>
<text x="92.2" y="188.3">B0</text>
<text x="109.7" y="188.6">A</text>
<text x="113.1" y="187.3">4</text>
<text x="124" y="191.4">47k</text>
<text x="159.7" y="187.4">AS_MODE#</text>
<text x="175.1" y="188.6">[2]</text>
<text x="24.7" y="193.7">[2,5,8,15]</text>
<text x="38.1" y="192.5">BOOT_MODE1</text>
<text x="88.9" y="192.4">6</text>
<text x="88.9" y="197.5">2</text>
<text x="92.2" y="193.4">SELECT</text>
<text x="113.1" y="197.5">5</text>
<text x="135.6" y="195.2">C200</text>
<text x="148.6" y="196.7">D201</text>
<text x="92.2" y="202.8">NLASB3157DFT2G</text>
<text x="92.5" y="198.5">GND</text>
<text x="107.1" y="198.7">VCC</text>
<text x="135.6" y="199.8">220p</text>
<text x="135.6" y="202.3">25V</text>
<text x="148.6" y="199">BAS40SL</text>
<text x="160.2" y="205.2">HPS_POR#</text>
<text x="175.1" y="206.4">[2,5,7,8,11,15]</text>
<text x="90.4" y="225.4">R201</text>
<text x="105.7" y="225.4">0R</text>
<text x="105.7" y="228">DNE</text>
<text x="92.2" y="232.8">U201</text>
<text x="26.4" y="236.8">[2,8,16]</text>
<text x="38.1" y="235.7">FLASH_CS#</text>
<text x="88.9" y="235.6">1</text>
<text x="92.2" y="236.6">B1</text>
<text x="38.1" y="245.8">AS_MODE#</text>
<text x="88.9" y="240.7">3</text>
<text x="88.9" y="245.7">6</text>
<text x="92.2" y="241.7">B0</text>
<text x="109.7" y="241.9">A</text>
<text x="113.1" y="240.7">4</text>
<text x="122.8" y="245">VCC_CFG_HPS</text>
<text x="155" y="240.8">FLASH_CS#_BS1</text>
<text x="175.1" y="241.9">[2,5,11]</text>
<text x="30.7" y="247">[2]</text>
<text x="88.9" y="250.8">2</text>
<text x="92.2" y="246.8">SELECT</text>
<text x="92.5" y="251.8">GND</text>
<text x="113.1" y="250.8">5</text>
<text x="92.2" y="256.2">NLASB3157DFT2G</text>
<text x="107.1" y="252.1">VCC</text>
</g>
</svg>
